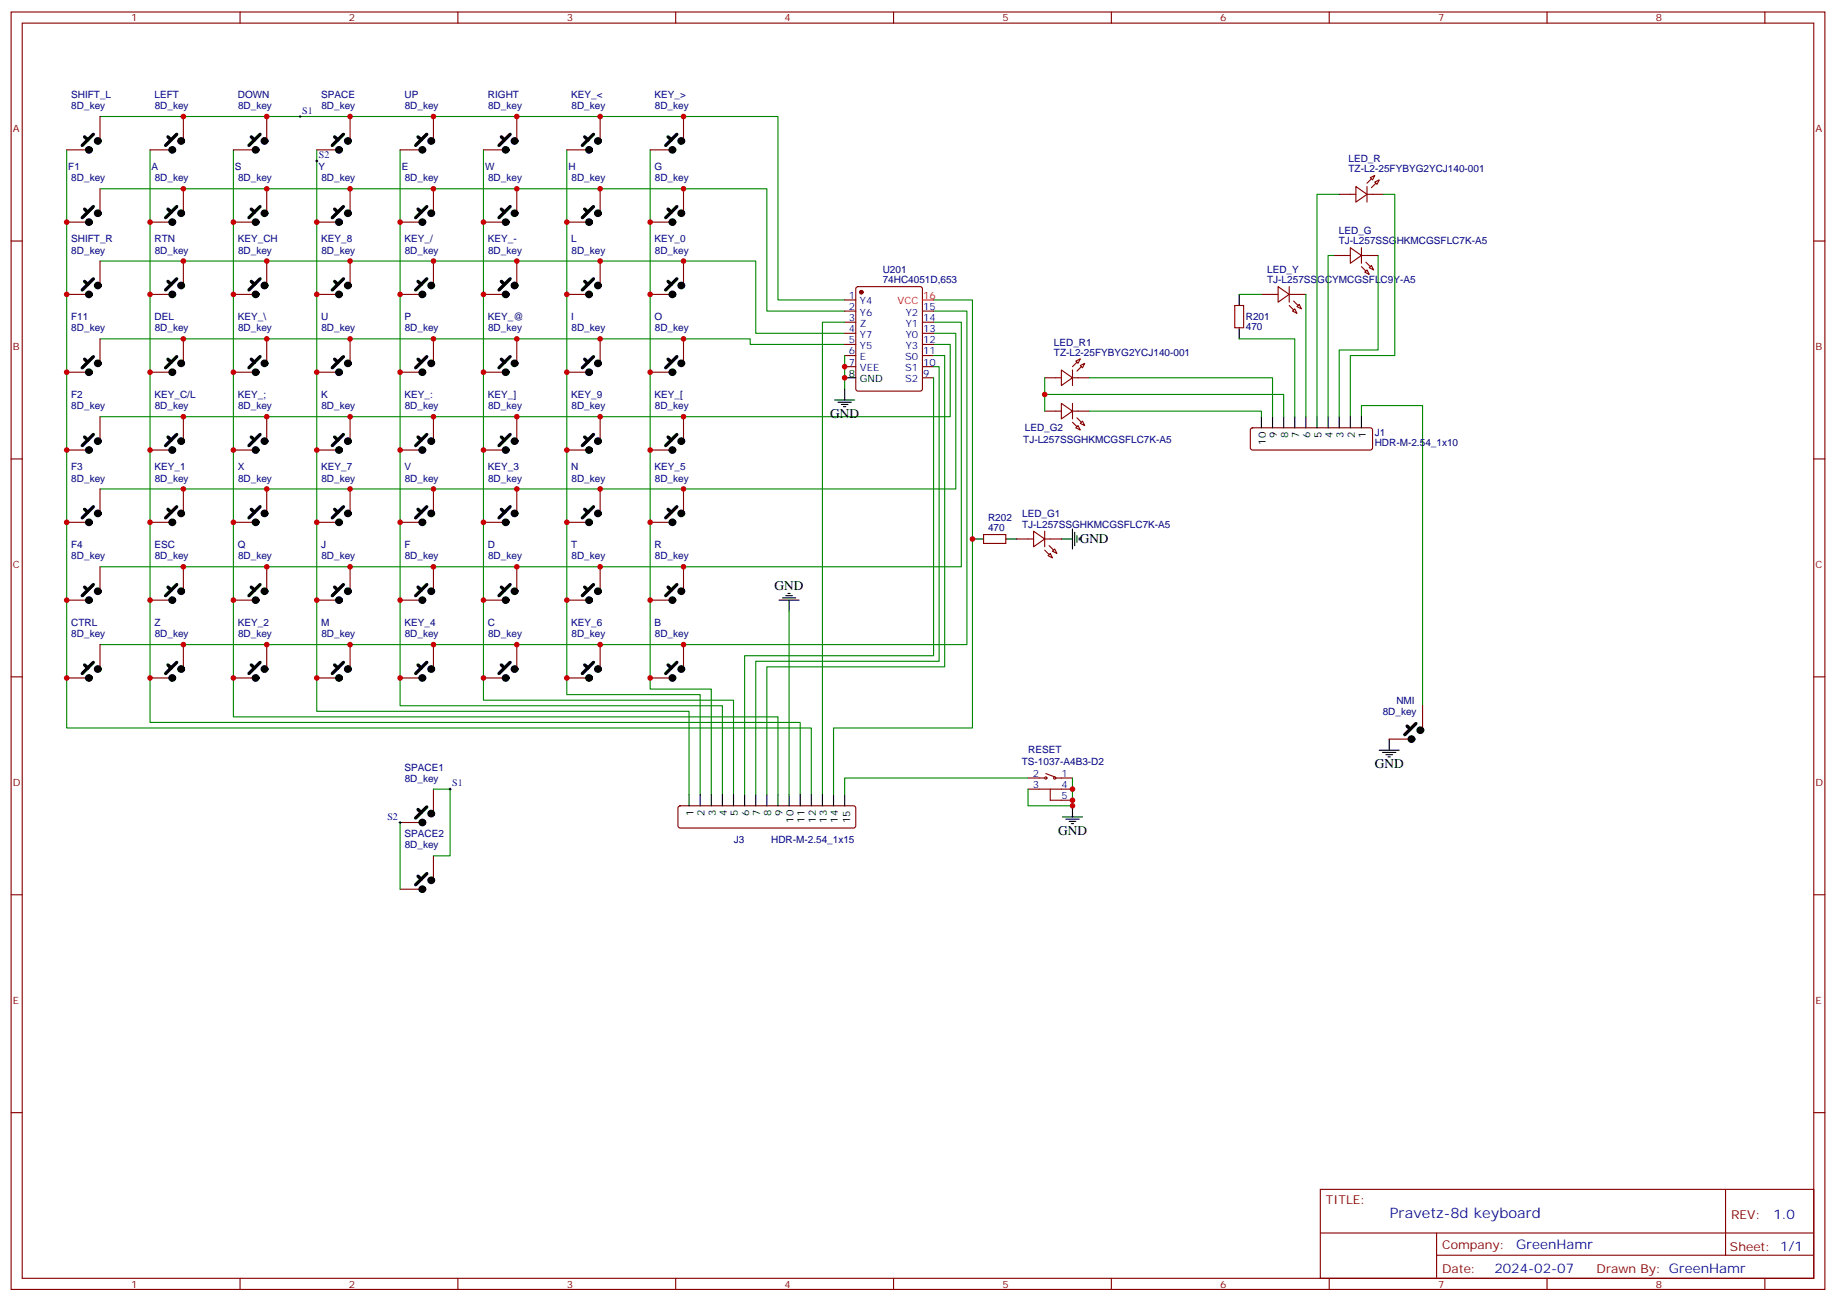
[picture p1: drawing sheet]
<svg xmlns="http://www.w3.org/2000/svg" width="583mm" height="413mm" viewBox="0 0 583 413" stroke-linecap="round" stroke-linejoin="round" font-family="sans-serif">
<g fill="none" stroke="#870000" stroke-width=".35">
<path d="M3.5 3.8h575.8v405.4h-575.8zM7.1 7.3h568.6v398.3h-568.6zM76.2 3.8v3.5M145.3 3.8v3.5M214.5 3.8v3.5M283.6 3.8v3.5M352.8 3.8v3.5M421.9 3.8v3.5M491.1 3.8v3.5M560.2 3.8v3.5M31.7 37v7M58.2 37v7"/>
<path d="M84.7 37v7M111.1 37v7M137.6 37v7M164 37v7M190.5 37v7M217 37v7M21.2 47.6h7M31.7 59.9v7.1M47.6 47.6h7.1M58.2 59.9v7.1M74.1 47.6h7M84.7 59.9v7.1"/>
<path d="M100.5 47.6h7.1M111.1 59.9v7.1M127 47.6h7.1M137.6 59.9v7.1M153.5 47.6h7M164 59.9v7.1M179.9 47.6h7.1M190.5 59.9v7.1M206.4 47.6h7M217 59.9v7.1M430.4 59.2l3.5 2.5-3.5 2.4zM433.9 59.2v4.9"/>
<path d="M435 56.4l1.4-.7-.7 1.4zM436.4 57.8l1.4-.7-.7 1.4zM3.5 76.5h3.6M21.2 70.5h7M47.6 70.5h7.1M74.1 70.5h7M100.5 70.5h7.1M127 70.5h7.1M153.5 70.5h7M179.9 70.5h7.1M206.4 70.5h7M425.1 61.7h5.3"/>
<path d="M428.6 78.6l3.6 2.5-3.6 2.4zM432.2 78.6v4.9M433.9 61.7h5.3M575.7 76.5h3.6M21.2 93.4h7M31.7 82.8v7.1M47.6 93.4h7.1M58.2 82.8v7.1M74.1 93.4h7M84.7 82.8v7.1M100.5 93.4h7.1M111.1 82.8v7.1"/>
<path d="M127 93.4h7.1M137.6 82.8v7.1M153.5 93.4h7M164 82.8v7.1M179.9 93.4h7.1M190.5 82.8v7.1M206.4 93.4h7M217 82.8v7.1M268.1 95.2h3.5M268.1 98.7h3.5M271.9 91.2l.4-.3h19.8l.7 .5v32l-.5 .7h-20l-.6-.5-.1-31.9zM292.8 98.7h3.5"/>
<path d="M391.9 96.9h2.9v7.1h-2.9zM400.4 93.4h5.3M405.7 90.9l3.5 2.5-3.5 2.5zM409.2 93.4h5.3M409.2 90.9v5M410.3 98.7l.7-.7 .7 1.4zM411.7 97.3l.7-.7 .7 1.4zM423.3 81.1h5.3M432.2 81.1h5.2M433.2 86.4l.7-.7 .7 1.4zM434.6 84.9l.7-.7 .7 1.5zM21.2 118.1h7"/>
<path d="M31.7 107.5v7.1M47.6 118.1h7.1M58.2 107.5v7.1M74.1 118.1h7M84.7 107.5v7.1M100.5 118.1h7.1M111.1 107.5v7.1M127 118.1h7.1M137.6 107.5v7.1M153.5 118.1h7M164 107.5v7.1M179.9 118.1h7.1"/>
<path d="M190.5 107.5v7.1M206.4 118.1h7M217 107.5v7.1M268.1 102.2h3.5M268.1 105.8h3.5M268.1 109.3h3.5M268.1 112.8h3.5M268.1 116.3h3.5M292.8 102.2h3.5M292.8 105.8h3.5M292.8 109.3h3.5M292.8 112.8h3.5"/>
<path d="M292.8 116.3h3.5M292.8 119.9h3.5M331.6 119.9h5.3M336.9 117.4l3.5 2.5-3.5 2.4zM340.4 119.9h5.3M340.4 117.4v4.9M341.5 114.6l1.4-.7-.7 1.4zM342.9 116l1.4-.7-.7 1.4zM31.7 132.2v7.1M58.2 132.2v7.1M84.7 132.2v7.1M111.1 132.2v7.1"/>
<path d="M137.6 132.2v7.1M164 132.2v7.1M190.5 132.2v7.1M217 132.2v7.1M331.6 130.5h5.3M336.9 128l3.5 2.5-3.5 2.4zM340.4 128v4.9M340.4 130.5h5.3M341.5 135.7l.7-.7 .7 1.5zM343.6 133.6l.7 1.4-1.4-.7zM397.1 136l.5-.3h37.4l.5 .3 .2 .5v5.6l-.3 .5-.4 .2h-37.4l-.5-.2-.2-.5v-5.6zM3.5 145.6h3.6"/>
<path d="M21.2 142.8h7M31.7 155.2v7M47.6 142.8h7.1M58.2 155.2v7M74.1 142.8h7M84.7 155.2v7M100.5 142.8h7.1M111.1 155.2v7M127 142.8h7.1M137.6 155.2v7M153.5 142.8h7M164 155.2v7"/>
<path d="M179.9 142.8h7.1M190.5 155.2v7M206.4 142.8h7M217 155.2v7M575.7 145.6h3.6M21.2 165.7h7M31.7 179.8v7.1M47.6 165.7h7.1M58.2 179.8v7.1M74.1 165.7h7M84.7 179.8v7.1M100.5 165.7h7.1"/>
<path d="M111.1 179.8v7.1M127 165.7h7.1M137.6 179.8v7.1M153.5 165.7h7M164 179.8v7.1M179.9 165.7h7.1M190.5 179.8v7.1M206.4 165.7h7M217 179.8v7.1M312.2 169.6h7.1v2.8h-7.1zM322.8 171h5.3M328.1 168.6l3.5 2.4-3.5 2.5z"/>
<path d="M331.6 171h5.3M331.6 168.6v4.9M333.4 175.6l.7 1.4-1.4-.7zM334.1 174.9l.7-.7 .7 1.4zM21.2 190.4h7M47.6 190.4h7.1M74.1 190.4h7M100.5 190.4h7.1M127 190.4h7.1M153.5 190.4h7M179.9 190.4h7.1M206.4 190.4h7"/>
<path d="M3.5 214.8h3.6M21.2 215.1h7M31.7 204.5v7.1M47.6 215.1h7.1M58.2 204.5v7.1M74.1 215.1h7M84.7 204.5v7.1M100.5 215.1h7.1M111.1 204.5v7.1M127 215.1h7.1M137.6 204.5v7.1M153.5 215.1h7"/>
<path d="M164 204.5v7.1M179.9 215.1h7.1M190.5 204.5v7.1M206.4 215.1h7M217 204.5v7.1M575.7 214.8h3.6M441 234.5h7M451.6 223.9v7.1M137.6 250.4v7.1M215.4 255.9l.5-.2h55l.5 .2 .2 .5v5.6l-.2 .5-.5 .2h-55l-.5-.2-.2-.5v-5.6zM326.3 250.4h14.1M326.3 246.9h5.3"/>
<path d="M332 245.5l2.8 1M333.4 250.4v3.5h7M335.1 246.9h5.3M127 261h7.1M137.6 271.6v7M3.5 283.9h3.6M127 282.2h7.1M575.7 283.9h3.6M3.5 353.1h3.6M575.7 353.1h3.6M419.1 377.4h156.6v28.2h-156.6zM547.7 377.4v20.9"/>
<path d="M419.1 391.2h156.5M456 398.3h119.6M456 391.2v14.2M76.2 405.6v3.6M145.3 405.6v3.6M214.5 405.6v3.6M283.6 405.6v3.6M352.8 405.6v3.6M421.9 405.6v3.6M491.1 405.6v3.6M560.2 405.6v3.6"/>
<circle cx="332" cy="246.9" r=".35"/>
<circle cx="334.8" cy="246.9" r=".35"/>
</g>
<g fill="none" stroke="#008700" stroke-width=".35">
<path d="M31.7 37h215.2v58.2h21.2M21.2 47.6v183.4h236.3v21.2M31.7 59.9h211.7v38.8h24.7M47.6 47.6v181.6h206.4v23M74.1 47.6v179.9h172.8v24.7M100.5 47.6v178.1h118.2v26.5M127 47.6v176.3h102.3v28.3M153.5 47.6v174.6h79.3v30M179.9 47.6v172.8h42.3v31.8M206.4 47.6v171.1h19.4v33.5M425.1 61.7h-7.1v70.5M439.2 61.7h3.5v51.1h-14.1v19.4"/>
<path d="M31.7 82.8h208.2v23h28.2M296.3 98.7h10.6v105.8h-275.2M296.3 95.2h12.4v135.8h-44.1v21.2M393.3 93.4h7.1M414.5 93.4v38.8M423.3 81.1h-1.7v51.1M437.4 81.1v30h-12.3v21.1M31.7 107.5h206.4v1.8h30M268.1 102.2h-7v150M268.1 112.8v10.6M296.3 109.3h5.3v22.9h-269.9M296.3 105.8h7.1v49.4h-271.7"/>
<path d="M296.3 102.2h8.9v77.6h-273.5M296.3 119.9v88.2h-59.9v44.1M296.3 116.3h1.8v93.5h-58.2v42.4M296.3 112.8h3.6v98.8h-56.5v40.6M331.6 119.9v10.6M345.7 119.9h58.2v12.3M393.3 107.5h17.7v24.7M331.6 125.2h75.9v7M345.7 130.5h54.7v1.7M432.2 132.2v-3.5h19.4v95.2M250.5 194v58.2M137.6 250.4h5.3v21.2h-5.3"/>
<path d="M326.3 246.9h-58.2v5.3M340.4 246.9v8.8h-14.1v-5.3M127 261v21.2"/>
</g>
<g fill="#870000" stroke="#870000" stroke-width=".35">
<path d="M435.3 59.5l1.4-1.4z"/>
<path d="M433.9 58.1l1.4-1.4z"/>
<path d="M433.6 83.2l1.4 1.4z"/>
<path d="M432.2 84.6l1.4 1.4z"/>
<path d="M410.6 95.5l1.4 1.4z"/>
<path d="M409.2 96.9l1.4 1.5z"/>
<path d="M333 173.1l1.4 1.5z"/>
<path d="M331.6 174.6l1.4 1.4z"/>
<path d="M341.8 117.8l1.5-1.5z"/>
<path d="M340.4 116.3l1.4-1.4z"/>
<path d="M341.8 132.6l1.5 1.4z"/>
<path d="M340.4 134l1.4 1.4z"/>
<circle cx="273.4" cy="92.7" r=".53"/>
</g>
<g fill="none" stroke="#000" stroke-width=".35">
<path d="M393.3 93.4v3.5M268.1 119.9h3.5M393.3 104v3.5M264.9 126.9h6.4M266 127.6h4.2M267.1 128.3h2.1M267.8 129h.7M268.1 123.4v3.5M400.4 132.2v3.5M403.9 132.2v3.5M407.5 132.2v3.5M411 132.2v3.5"/>
<path d="M414.5 132.2v3.5M418 132.2v3.5M421.6 132.2v3.5M425.1 132.2v3.5M428.6 132.2v3.5M432.2 132.2v3.5M308.7 171h3.5M319.3 171h3.5M336.9 171h3.5M340.4 167.9v6.3M341.1 168.9v4.2M341.8 170v2.1"/>
<path d="M342.5 170.7v.7M247.3 190.4h6.3M248.4 189.7h4.2M249.4 189h2.1M250.1 188.3h.7M250.5 190.4v3.6M437.8 238.1h6.3M438.9 238.8h4.2M439.9 239.5h2.1M441 234.5v3.6M218.7 252.2v3.5M222.2 252.2v3.5"/>
<path d="M225.8 252.2v3.5M229.3 252.2v3.5M232.8 252.2v3.5M236.4 252.2v3.5M239.9 252.2v3.5M243.4 252.2v3.5M246.9 252.2v3.5M250.5 252.2v3.5M254 252.2v3.5M257.5 252.2v3.5M261.1 252.2v3.5M264.6 252.2v3.5"/>
<path d="M268.1 252.2v3.5M337.3 259.2h6.3M338.3 259.9h4.2M340.4 255.7v3.5M440.6 240.2h.7M339.4 260.6h2.1M340.1 261.3h.7"/>
</g>
<path d="M292.8 95.2h3.5" fill="none" stroke="#f00" stroke-width=".35"/>
<g fill="none" stroke="#000" stroke-width="1.4">
<circle cx="28.2" cy="47.6" r=".54"/>
<circle cx="31.1" cy="44.7" r=".54"/>
<circle cx="54.7" cy="47.6" r=".54"/>
<circle cx="57.5" cy="44.7" r=".54"/>
<circle cx="81.2" cy="47.6" r=".54"/>
<circle cx="84" cy="44.7" r=".54"/>
<circle cx="107.6" cy="47.6" r=".54"/>
<circle cx="110.4" cy="44.7" r=".54"/>
<circle cx="134.1" cy="47.6" r=".54"/>
<circle cx="136.9" cy="44.7" r=".54"/>
<circle cx="160.5" cy="47.6" r=".54"/>
<circle cx="163.4" cy="44.7" r=".54"/>
<circle cx="187" cy="47.6" r=".54"/>
<circle cx="189.8" cy="44.7" r=".54"/>
<circle cx="213.4" cy="47.6" r=".54"/>
<circle cx="216.3" cy="44.7" r=".54"/>
<circle cx="28.2" cy="70.5" r=".54"/>
<circle cx="31.1" cy="67.7" r=".54"/>
<circle cx="54.7" cy="70.5" r=".54"/>
<circle cx="57.5" cy="67.7" r=".54"/>
<circle cx="81.2" cy="70.5" r=".54"/>
<circle cx="84" cy="67.7" r=".54"/>
<circle cx="107.6" cy="70.5" r=".54"/>
<circle cx="110.4" cy="67.7" r=".54"/>
<circle cx="134.1" cy="70.5" r=".54"/>
<circle cx="136.9" cy="67.7" r=".54"/>
<circle cx="160.5" cy="70.5" r=".54"/>
<circle cx="163.4" cy="67.7" r=".54"/>
<circle cx="187" cy="70.5" r=".54"/>
<circle cx="189.8" cy="67.7" r=".54"/>
<circle cx="213.4" cy="70.5" r=".54"/>
<circle cx="216.3" cy="67.7" r=".54"/>
<circle cx="28.2" cy="93.4" r=".54"/>
<circle cx="31.1" cy="90.6" r=".54"/>
<circle cx="54.7" cy="93.4" r=".54"/>
<circle cx="57.5" cy="90.6" r=".54"/>
<circle cx="81.2" cy="93.4" r=".54"/>
<circle cx="84" cy="90.6" r=".54"/>
<circle cx="107.6" cy="93.4" r=".54"/>
<circle cx="110.4" cy="90.6" r=".54"/>
<circle cx="134.1" cy="93.4" r=".54"/>
<circle cx="136.9" cy="90.6" r=".54"/>
<circle cx="160.5" cy="93.4" r=".54"/>
<circle cx="163.4" cy="90.6" r=".54"/>
<circle cx="187" cy="93.4" r=".54"/>
<circle cx="189.8" cy="90.6" r=".54"/>
<circle cx="213.4" cy="93.4" r=".54"/>
<circle cx="216.3" cy="90.6" r=".54"/>
<circle cx="28.2" cy="118.1" r=".54"/>
<circle cx="31.1" cy="115.3" r=".54"/>
<circle cx="54.7" cy="118.1" r=".54"/>
<circle cx="57.5" cy="115.3" r=".54"/>
<circle cx="81.2" cy="118.1" r=".54"/>
<circle cx="84" cy="115.3" r=".54"/>
<circle cx="107.6" cy="118.1" r=".54"/>
<circle cx="110.4" cy="115.3" r=".54"/>
<circle cx="134.1" cy="118.1" r=".54"/>
<circle cx="136.9" cy="115.3" r=".54"/>
<circle cx="160.5" cy="118.1" r=".54"/>
<circle cx="163.4" cy="115.3" r=".54"/>
<circle cx="187" cy="118.1" r=".54"/>
<circle cx="189.8" cy="115.3" r=".54"/>
<circle cx="213.4" cy="118.1" r=".54"/>
<circle cx="216.3" cy="115.3" r=".54"/>
<circle cx="31.1" cy="140" r=".54"/>
<circle cx="57.5" cy="140" r=".54"/>
<circle cx="84" cy="140" r=".54"/>
<circle cx="110.4" cy="140" r=".54"/>
<circle cx="136.9" cy="140" r=".54"/>
<circle cx="163.4" cy="140" r=".54"/>
<circle cx="189.8" cy="140" r=".54"/>
<circle cx="216.3" cy="140" r=".54"/>
<circle cx="28.2" cy="142.8" r=".54"/>
<circle cx="54.7" cy="142.8" r=".54"/>
<circle cx="81.2" cy="142.8" r=".54"/>
<circle cx="107.6" cy="142.8" r=".54"/>
<circle cx="134.1" cy="142.8" r=".54"/>
<circle cx="160.5" cy="142.8" r=".54"/>
<circle cx="187" cy="142.8" r=".54"/>
<circle cx="213.4" cy="142.8" r=".54"/>
<circle cx="28.2" cy="165.7" r=".54"/>
<circle cx="31.1" cy="162.9" r=".54"/>
<circle cx="54.7" cy="165.7" r=".54"/>
<circle cx="57.5" cy="162.9" r=".54"/>
<circle cx="81.2" cy="165.7" r=".54"/>
<circle cx="84" cy="162.9" r=".54"/>
<circle cx="107.6" cy="165.7" r=".54"/>
<circle cx="110.4" cy="162.9" r=".54"/>
<circle cx="134.1" cy="165.7" r=".54"/>
<circle cx="136.9" cy="162.9" r=".54"/>
<circle cx="160.5" cy="165.7" r=".54"/>
<circle cx="163.4" cy="162.9" r=".54"/>
<circle cx="187" cy="165.7" r=".54"/>
<circle cx="189.8" cy="162.9" r=".54"/>
<circle cx="213.4" cy="165.7" r=".54"/>
<circle cx="216.3" cy="162.9" r=".54"/>
<circle cx="28.2" cy="190.4" r=".54"/>
<circle cx="31.1" cy="187.6" r=".54"/>
<circle cx="54.7" cy="190.4" r=".54"/>
<circle cx="57.5" cy="187.6" r=".54"/>
<circle cx="81.2" cy="190.4" r=".54"/>
<circle cx="84" cy="187.6" r=".54"/>
<circle cx="107.6" cy="190.4" r=".54"/>
<circle cx="110.4" cy="187.6" r=".54"/>
<circle cx="134.1" cy="190.4" r=".54"/>
<circle cx="136.9" cy="187.6" r=".54"/>
<circle cx="160.5" cy="190.4" r=".54"/>
<circle cx="163.4" cy="187.6" r=".54"/>
<circle cx="187" cy="190.4" r=".54"/>
<circle cx="189.8" cy="187.6" r=".54"/>
<circle cx="213.4" cy="190.4" r=".54"/>
<circle cx="216.3" cy="187.6" r=".54"/>
<circle cx="28.2" cy="215.1" r=".54"/>
<circle cx="31.1" cy="212.3" r=".54"/>
<circle cx="54.7" cy="215.1" r=".54"/>
<circle cx="57.5" cy="212.3" r=".54"/>
<circle cx="81.2" cy="215.1" r=".54"/>
<circle cx="84" cy="212.3" r=".54"/>
<circle cx="107.6" cy="215.1" r=".54"/>
<circle cx="110.4" cy="212.3" r=".54"/>
<circle cx="134.1" cy="215.1" r=".54"/>
<circle cx="136.9" cy="212.3" r=".54"/>
<circle cx="160.5" cy="215.1" r=".54"/>
<circle cx="163.4" cy="212.3" r=".54"/>
<circle cx="187" cy="215.1" r=".54"/>
<circle cx="189.8" cy="212.3" r=".54"/>
<circle cx="213.4" cy="215.1" r=".54"/>
<circle cx="216.3" cy="212.3" r=".54"/>
<circle cx="448" cy="234.5" r=".54"/>
<circle cx="450.9" cy="231.7" r=".54"/>
<circle cx="136.9" cy="258.2" r=".54"/>
<circle cx="134.1" cy="261" r=".54"/>
<circle cx="136.9" cy="279.3" r=".54"/>
<circle cx="134.1" cy="282.2" r=".54"/>
</g>
<g fill="none" stroke="#000" stroke-width="1.1">
<path d="M26.8 43.4l1.1 1M29.6 42.6l-3.5 3.5M53.3 43.4l1 1M56.1 42.6l-3.5 3.5M79.8 43.4l1 1M82.5 42.6l-3.5 3.5M106.2 43.4l1 1M109 42.6l-3.5 3.5M132.7 43.4l1 1M135.5 42.6l-3.6 3.5M159.1 43.4l1.1 1M161.9 42.6l-3.5 3.5"/>
<path d="M185.6 43.4l1 1M188.4 42.6l-3.5 3.5M212.1 43.4l1 1M214.8 42.6l-3.5 3.5M26.8 66.4l1.1 .9M29.6 65.5l-3.5 3.6M53.3 66.4l1 .9M56.1 65.5l-3.5 3.6M79.8 66.4l1 .9M82.5 65.5l-3.5 3.6M106.2 66.4l1 .9M109 65.5l-3.5 3.6"/>
<path d="M132.7 66.4l1 .9M135.5 65.5l-3.6 3.6M159.1 66.4l1.1 .9M161.9 65.5l-3.5 3.6M185.6 66.4l1 .9M188.4 65.5l-3.5 3.6M212.1 66.4l1 .9M214.8 65.5l-3.5 3.6M26.8 89.3l1.1 .9M29.6 88.5l-3.5 3.5M53.3 89.3l1 .9M56.1 88.5l-3.5 3.5"/>
<path d="M79.8 89.3l1 .9M82.5 88.5l-3.5 3.5M106.2 89.3l1 .9M109 88.5l-3.5 3.5M132.7 89.3l1 .9M135.5 88.5l-3.6 3.5M159.1 89.3l1.1 .9M161.9 88.5l-3.5 3.5M185.6 89.3l1 .9M188.4 88.5l-3.5 3.5M212.1 89.3l1 .9M214.8 88.5l-3.5 3.5"/>
<path d="M26.8 114l1.1 .9M29.6 113.2l-3.5 3.5M53.3 114l1 .9M56.1 113.2l-3.5 3.5M79.8 114l1 .9M82.5 113.2l-3.5 3.5M106.2 114l1 .9M109 113.2l-3.5 3.5M132.7 114l1 .9M135.5 113.2l-3.6 3.5M159.1 114l1.1 .9M161.9 113.2l-3.5 3.5"/>
<path d="M185.6 114l1 .9M188.4 113.2l-3.5 3.5M212.1 114l1 .9M214.8 113.2l-3.5 3.5M26.8 138.7l1.1 .9M29.6 137.9l-3.5 3.5M53.3 138.7l1 .9M56.1 137.9l-3.5 3.5M79.8 138.7l1 .9M82.5 137.9l-3.5 3.5M106.2 138.7l1 .9M109 137.9l-3.5 3.5"/>
<path d="M132.7 138.7l1 .9M135.5 137.9l-3.6 3.5M159.1 138.7l1.1 .9M161.9 137.9l-3.5 3.5M185.6 138.7l1 .9M188.4 137.9l-3.5 3.5M212.1 138.7l1 .9M214.8 137.9l-3.5 3.5M26.8 161.6l1.1 1M29.6 160.8l-3.5 3.5M53.3 161.6l1 1M56.1 160.8l-3.5 3.5"/>
<path d="M79.8 161.6l1 1M82.5 160.8l-3.5 3.5M106.2 161.6l1 1M109 160.8l-3.5 3.5M132.7 161.6l1 1M135.5 160.8l-3.6 3.5M159.1 161.6l1.1 1M161.9 160.8l-3.5 3.5M185.6 161.6l1 1M188.4 160.8l-3.5 3.5M212.1 161.6l1 1M214.8 160.8l-3.5 3.5"/>
<path d="M26.8 186.3l1.1 1M29.6 185.5l-3.5 3.5M53.3 186.3l1 1M56.1 185.5l-3.5 3.5M79.8 186.3l1 1M82.5 185.5l-3.5 3.5M106.2 186.3l1 1M109 185.5l-3.5 3.5M132.7 186.3l1 1M135.5 185.5l-3.6 3.5M159.1 186.3l1.1 1M161.9 185.5l-3.5 3.5"/>
<path d="M185.6 186.3l1 1M188.4 185.5l-3.5 3.5M212.1 186.3l1 1M214.8 185.5l-3.5 3.5M26.8 211l1.1 .9M29.6 210.2l-3.5 3.5M53.3 211l1 .9M56.1 210.2l-3.5 3.5M79.8 211l1 .9M82.5 210.2l-3.5 3.5M106.2 211l1 .9M109 210.2l-3.5 3.5"/>
<path d="M132.7 211l1 .9M135.5 210.2l-3.6 3.5M159.1 211l1.1 .9M161.9 210.2l-3.5 3.5M185.6 211l1 .9M188.4 210.2l-3.5 3.5M212.1 211l1 .9M214.8 210.2l-3.5 3.5M446.7 230.4l1 1M449.4 229.6l-3.5 3.5M132.7 256.9l1 .9M135.5 256l-3.6 3.6"/>
<path d="M132.7 278l1 1M135.5 277.2l-3.6 3.5"/>
</g>
<path d="M94.9 37h.7M95.2 36.6v.7M100.2 51.1h.7M100.5 50.7v.7M142.5 250.4h.7M142.9 250v.8M126.6 261h.8M127 260.6v.7" fill="none" stroke="#000" stroke-width=".32"/>
<g fill="#c00">
<circle cx="268.1" cy="116.3" r=".88"/>
<circle cx="268.1" cy="119.9" r=".88"/>
<circle cx="308.7" cy="171" r=".88"/>
<circle cx="340.4" cy="253.9" r=".88"/>
<circle cx="340.4" cy="250.4" r=".88"/>
<circle cx="340.4" cy="255.7" r=".88"/>
<circle cx="58.2" cy="37" r=".88"/>
<circle cx="84.7" cy="37" r=".88"/>
<circle cx="111.1" cy="37" r=".88"/>
<circle cx="137.6" cy="37" r=".88"/>
<circle cx="164" cy="37" r=".88"/>
<circle cx="190.5" cy="37" r=".88"/>
<circle cx="217" cy="37" r=".88"/>
<circle cx="217" cy="59.9" r=".88"/>
<circle cx="206.4" cy="70.5" r=".88"/>
<circle cx="190.5" cy="59.9" r=".88"/>
<circle cx="179.9" cy="70.5" r=".88"/>
<circle cx="164" cy="59.9" r=".88"/>
<circle cx="153.5" cy="70.5" r=".88"/>
<circle cx="137.6" cy="59.9" r=".88"/>
<circle cx="127" cy="70.5" r=".88"/>
<circle cx="111.1" cy="59.9" r=".88"/>
<circle cx="100.5" cy="70.5" r=".88"/>
<circle cx="84.7" cy="59.9" r=".88"/>
<circle cx="74.1" cy="70.5" r=".88"/>
<circle cx="58.2" cy="59.9" r=".88"/>
<circle cx="47.6" cy="70.5" r=".88"/>
<circle cx="21.2" cy="70.5" r=".88"/>
<circle cx="217" cy="82.8" r=".88"/>
<circle cx="206.4" cy="93.4" r=".88"/>
<circle cx="190.5" cy="82.8" r=".88"/>
<circle cx="179.9" cy="93.4" r=".88"/>
<circle cx="164" cy="82.8" r=".88"/>
<circle cx="153.5" cy="93.4" r=".88"/>
<circle cx="137.6" cy="82.8" r=".88"/>
<circle cx="127" cy="93.4" r=".88"/>
<circle cx="111.1" cy="82.8" r=".88"/>
<circle cx="100.5" cy="93.4" r=".88"/>
<circle cx="84.7" cy="82.8" r=".88"/>
<circle cx="74.1" cy="93.4" r=".88"/>
<circle cx="58.2" cy="82.8" r=".88"/>
<circle cx="47.6" cy="93.4" r=".88"/>
<circle cx="21.2" cy="93.4" r=".88"/>
<circle cx="217" cy="107.5" r=".88"/>
<circle cx="206.4" cy="118.1" r=".88"/>
<circle cx="190.5" cy="107.5" r=".88"/>
<circle cx="179.9" cy="118.1" r=".88"/>
<circle cx="164" cy="107.5" r=".88"/>
<circle cx="153.5" cy="118.1" r=".88"/>
<circle cx="137.6" cy="107.5" r=".88"/>
<circle cx="127" cy="118.1" r=".88"/>
<circle cx="111.1" cy="107.5" r=".88"/>
<circle cx="100.5" cy="118.1" r=".88"/>
<circle cx="84.7" cy="107.5" r=".88"/>
<circle cx="74.1" cy="118.1" r=".88"/>
<circle cx="58.2" cy="107.5" r=".88"/>
<circle cx="47.6" cy="118.1" r=".88"/>
<circle cx="21.2" cy="118.1" r=".88"/>
<circle cx="217" cy="132.2" r=".88"/>
<circle cx="206.4" cy="142.8" r=".88"/>
<circle cx="190.5" cy="132.2" r=".88"/>
<circle cx="179.9" cy="142.8" r=".88"/>
<circle cx="164" cy="132.2" r=".88"/>
<circle cx="153.5" cy="142.8" r=".88"/>
<circle cx="137.6" cy="132.2" r=".88"/>
<circle cx="127" cy="142.8" r=".88"/>
<circle cx="111.1" cy="132.2" r=".88"/>
<circle cx="100.5" cy="142.8" r=".88"/>
<circle cx="84.7" cy="132.2" r=".88"/>
<circle cx="74.1" cy="142.8" r=".88"/>
<circle cx="58.2" cy="132.2" r=".88"/>
<circle cx="47.6" cy="142.8" r=".88"/>
<circle cx="21.2" cy="142.8" r=".88"/>
<circle cx="217" cy="155.2" r=".88"/>
<circle cx="206.4" cy="165.7" r=".88"/>
<circle cx="190.5" cy="155.2" r=".88"/>
<circle cx="179.9" cy="165.7" r=".88"/>
<circle cx="164" cy="155.2" r=".88"/>
<circle cx="153.5" cy="165.7" r=".88"/>
<circle cx="137.6" cy="155.2" r=".88"/>
<circle cx="127" cy="165.7" r=".88"/>
<circle cx="111.1" cy="155.2" r=".88"/>
<circle cx="100.5" cy="165.7" r=".88"/>
<circle cx="84.7" cy="155.2" r=".88"/>
<circle cx="74.1" cy="165.7" r=".88"/>
<circle cx="58.2" cy="155.2" r=".88"/>
<circle cx="47.6" cy="165.7" r=".88"/>
<circle cx="21.2" cy="165.7" r=".88"/>
<circle cx="217" cy="179.8" r=".88"/>
<circle cx="206.4" cy="190.4" r=".88"/>
<circle cx="190.5" cy="179.8" r=".88"/>
<circle cx="179.9" cy="190.4" r=".88"/>
<circle cx="164" cy="179.8" r=".88"/>
<circle cx="153.5" cy="190.4" r=".88"/>
<circle cx="137.6" cy="179.8" r=".88"/>
<circle cx="127" cy="190.4" r=".88"/>
<circle cx="111.1" cy="179.8" r=".88"/>
<circle cx="100.5" cy="190.4" r=".88"/>
<circle cx="84.7" cy="179.8" r=".88"/>
<circle cx="74.1" cy="190.4" r=".88"/>
<circle cx="58.2" cy="179.8" r=".88"/>
<circle cx="47.6" cy="190.4" r=".88"/>
<circle cx="21.2" cy="190.4" r=".88"/>
<circle cx="217" cy="204.5" r=".88"/>
<circle cx="206.4" cy="215.1" r=".88"/>
<circle cx="190.5" cy="204.5" r=".88"/>
<circle cx="179.9" cy="215.1" r=".88"/>
<circle cx="164" cy="204.5" r=".88"/>
<circle cx="153.5" cy="215.1" r=".88"/>
<circle cx="137.6" cy="204.5" r=".88"/>
<circle cx="127" cy="215.1" r=".88"/>
<circle cx="111.1" cy="204.5" r=".88"/>
<circle cx="100.5" cy="215.1" r=".88"/>
<circle cx="84.7" cy="204.5" r=".88"/>
<circle cx="74.1" cy="215.1" r=".88"/>
<circle cx="58.2" cy="204.5" r=".88"/>
<circle cx="47.6" cy="215.1" r=".88"/>
<circle cx="21.2" cy="215.1" r=".88"/>
<circle cx="331.6" cy="125.2" r=".88"/>
</g>
<text font-size="4.6" fill="#00f" x="441.2" y="386.4">Pravetz-8d keyboard</text>
<g font-size="4.2">
<text x="263.5" y="132.6">GND</text>
<text x="342.7" y="172.4">GND</text>
<text x="245.9" y="187.1">GND</text>
<text x="436.4" y="243.7">GND</text>
<text x="335.9" y="264.9">GND</text>
</g>
<g font-size="4.2" fill="#00f">
<text x="562.9" y="386.7">1.0</text>
<text x="481.3" y="396.2">GreenHamr</text>
<text x="474.4" y="404">2024-02-07</text>
</g>
<g font-size="3.9" fill="#800">
<text x="420.9" y="382">TITLE:</text>
<text x="549.5" y="386.7">REV:</text>
<text x="457.8" y="396.2">Company:</text>
<text x="549.1" y="396.8">Sheet: 1/1</text>
<text x="457.8" y="403.9">Date:</text>
<text x="506.8" y="403.9">Drawn By: GreenHamr</text>
</g>
<g font-size="3.2" fill="#800">
<text x="41.6" y="6.8">1</text>
<text x="110.8" y="6.8">2</text>
<text x="179.9" y="6.8">3</text>
<text x="249.1" y="6.8">4</text>
<text x="318.2" y="6.8">5</text>
<text x="387.3" y="6.8">6</text>
<text x="456.5" y="6.8">7</text>
<text x="525.6" y="6.8">8</text>
<text x="4.1" y="41.9">A</text>
<text x="576.3" y="41.9">A</text>
<text x="4.1" y="111.1">B</text>
<text x="576.3" y="111.1">B</text>
<text x="4.1" y="180.2">C</text>
<text x="576.3" y="180.2">C</text>
<text x="4.1" y="249.3">D</text>
<text x="576.3" y="249.3">D</text>
<text x="4.1" y="318.5">E</text>
<text x="576.3" y="318.5">E</text>
<text x="41.6" y="408.6">1</text>
<text x="110.8" y="408.6">2</text>
<text x="179.9" y="408.6">3</text>
<text x="249.1" y="408.6">4</text>
<text x="318.2" y="408.6">5</text>
<text x="387.3" y="408.6">6</text>
<text x="456.5" y="408.6">7</text>
<text x="525.6" y="408.6">8</text>
</g>
<g font-size="3.2" fill="#000080">
<text x="22.6" y="31.1">SHIFT_L</text>
<text x="22.6" y="34.6">8D_key</text>
<text x="49" y="31.1">LEFT</text>
<text x="49.1" y="34.6">8D_key</text>
<text x="75.5" y="31.1">DOWN</text>
<text x="75.6" y="34.6">8D_key</text>
<text x="102" y="31.1">SPACE</text>
<text x="102" y="34.6">8D_key</text>
<text x="128.4" y="31.1">UP</text>
<text x="128.5" y="34.6">8D_key</text>
<text x="154.9" y="31.1">RIGHT</text>
<text x="154.9" y="34.6">8D_key</text>
<text x="181.3" y="31.1">KEY_&lt;</text>
<text x="181.4" y="34.6">8D_key</text>
<text x="207.8" y="31.1">KEY_&gt;</text>
<text x="207.8" y="34.6">8D_key</text>
<text x="428" y="51.4">LED_R</text>
<text x="21.7" y="54">F1</text>
<text x="22.6" y="57.5">8D_key</text>
<text x="48.1" y="54">A</text>
<text x="49.1" y="57.5">8D_key</text>
<text x="74.6" y="54">S</text>
<text x="75.6" y="57.5">8D_key</text>
<text x="101" y="54">Y</text>
<text x="102" y="57.5">8D_key</text>
<text x="127.5" y="54">E</text>
<text x="128.5" y="57.5">8D_key</text>
<text x="154" y="54">W</text>
<text x="154.9" y="57.5">8D_key</text>
<text x="180.4" y="54">H</text>
<text x="181.4" y="57.5">8D_key</text>
<text x="207.8" y="54">G</text>
<text x="207.8" y="57.5">8D_key</text>
<text x="428" y="54.6">TZ-L2-25FYBYG2YCJ140-001</text>
<text x="22.6" y="76.9">SHIFT_R</text>
<text x="49" y="76.9">RTN</text>
<text x="75.5" y="76.9">KEY_CH</text>
<text x="102" y="76.9">KEY_8</text>
<text x="128.4" y="76.9">KEY_/</text>
<text x="154.9" y="76.9">KEY_-</text>
<text x="181.3" y="76.9">L</text>
<text x="207.8" y="76.9">KEY_0</text>
<text x="425" y="77.5">TJ-L257SSGHKMCGSFLC7K-A5</text>
<text x="425" y="74.2">LED_G</text>
<text x="22.6" y="80.5">8D_key</text>
<text x="49.1" y="80.5">8D_key</text>
<text x="75.6" y="80.5">8D_key</text>
<text x="102" y="80.5">8D_key</text>
<text x="128.5" y="80.5">8D_key</text>
<text x="154.9" y="80.5">8D_key</text>
<text x="181.4" y="80.5">8D_key</text>
<text x="207.8" y="80.5">8D_key</text>
<text x="280.2" y="89.9">74HC4051D,653</text>
<text x="280.2" y="86.7">U201</text>
<text x="402.2" y="89.9">TJ-L257SSGCYMCGSFLC9Y-A5</text>
<text x="402.2" y="86.7">LED_Y</text>
<text x="22.6" y="101.6">F11</text>
<text x="49" y="101.6">DEL</text>
<text x="75.5" y="101.6">KEY_\</text>
<text x="102" y="101.6">U</text>
<text x="128.4" y="101.6">P</text>
<text x="154.9" y="101.6">KEY_@</text>
<text x="181.3" y="101.6">I</text>
<text x="207.8" y="101.6">O</text>
<text x="395.5" y="101.6">R201</text>
<text x="22.6" y="105.2">8D_key</text>
<text x="49.1" y="105.2">8D_key</text>
<text x="75.6" y="105.2">8D_key</text>
<text x="102" y="105.2">8D_key</text>
<text x="128.5" y="105.2">8D_key</text>
<text x="154.9" y="105.2">8D_key</text>
<text x="181.4" y="105.2">8D_key</text>
<text x="207.8" y="105.2">8D_key</text>
<text x="395.5" y="104.8">470</text>
<text x="334.6" y="112.8">TZ-L2-25FYBYG2YCJ140-001</text>
<text x="334.6" y="109.6">LED_R1</text>
<text x="22.6" y="126.3">F2</text>
<text x="22.6" y="129.9">8D_key</text>
<text x="49" y="126.3">KEY_C/L</text>
<text x="49.1" y="129.9">8D_key</text>
<text x="75.5" y="126.3">KEY_;</text>
<text x="75.6" y="129.9">8D_key</text>
<text x="102" y="126.3">K</text>
<text x="102" y="129.9">8D_key</text>
<text x="128.4" y="126.3">KEY_:</text>
<text x="128.5" y="129.9">8D_key</text>
<text x="154.9" y="126.3">KEY_]</text>
<text x="154.9" y="129.9">8D_key</text>
<text x="181.3" y="126.3">KEY_9</text>
<text x="181.4" y="129.9">8D_key</text>
<text x="207.8" y="126.3">KEY_[</text>
<text x="207.8" y="129.9">8D_key</text>
<text x="325.3" y="136.9">LED_G2</text>
<text x="324.8" y="140.4">TJ-L257SSGHKMCGSFLC7K-A5</text>
<text x="436.4" y="141.6">HDR-M-2.54_1x10</text>
<text x="436.4" y="138.3">J1</text>
<text x="22.6" y="149.3">F3</text>
<text x="49" y="149.3">KEY_1</text>
<text x="75.5" y="149.3">X</text>
<text x="102" y="149.3">KEY_7</text>
<text x="128.4" y="149.3">V</text>
<text x="154.9" y="149.3">KEY_3</text>
<text x="181.3" y="149.3">N</text>
<text x="207.8" y="149.3">KEY_5</text>
<text x="22.6" y="152.8">8D_key</text>
<text x="49.1" y="152.8">8D_key</text>
<text x="75.6" y="152.8">8D_key</text>
<text x="102" y="152.8">8D_key</text>
<text x="128.5" y="152.8">8D_key</text>
<text x="154.9" y="152.8">8D_key</text>
<text x="181.4" y="152.8">8D_key</text>
<text x="207.8" y="152.8">8D_key</text>
<text x="313.6" y="165.3">R202</text>
<text x="324.4" y="167.5">TJ-L257SSGHKMCGSFLC7K-A5</text>
<text x="324.4" y="164.2">LED_G1</text>
<text x="22.6" y="174">F4</text>
<text x="49" y="174">ESC</text>
<text x="75.5" y="174">Q</text>
<text x="102" y="174">J</text>
<text x="128.4" y="174">F</text>
<text x="154.9" y="174">D</text>
<text x="181.3" y="174">T</text>
<text x="207.8" y="174">R</text>
<text x="313.6" y="168.6">470</text>
<text x="22.6" y="177.5">8D_key</text>
<text x="49.1" y="177.5">8D_key</text>
<text x="75.6" y="177.5">8D_key</text>
<text x="102" y="177.5">8D_key</text>
<text x="128.5" y="177.5">8D_key</text>
<text x="154.9" y="177.5">8D_key</text>
<text x="181.4" y="177.5">8D_key</text>
<text x="207.8" y="177.5">8D_key</text>
<text x="22.6" y="198.7">CTRL</text>
<text x="22.6" y="202.2">8D_key</text>
<text x="49" y="198.7">Z</text>
<text x="49.1" y="202.2">8D_key</text>
<text x="75.5" y="198.7">KEY_2</text>
<text x="75.6" y="202.2">8D_key</text>
<text x="102" y="198.7">M</text>
<text x="102" y="202.2">8D_key</text>
<text x="128.4" y="198.7">KEY_4</text>
<text x="128.5" y="202.2">8D_key</text>
<text x="154.9" y="198.7">C</text>
<text x="154.9" y="202.2">8D_key</text>
<text x="181.3" y="198.7">KEY_6</text>
<text x="181.4" y="202.2">8D_key</text>
<text x="207.8" y="198.7">B</text>
<text x="207.8" y="202.2">8D_key</text>
<text x="438.9" y="226.9">8D_key</text>
<text x="443.2" y="223.3">NMI</text>
<text x="326.4" y="239">RESET</text>
<text x="128.4" y="244.5">SPACE1</text>
<text x="324.3" y="242.7">TS-1037-A4B3-D2</text>
<text x="128.5" y="248">8D_key</text>
<text x="128.4" y="265.7">SPACE2</text>
<text x="128.5" y="269.2">8D_key</text>
<text x="233" y="267.5">J3</text>
<text x="244.8" y="267.5">HDR-M-2.54_1x15</text>
</g>
<g font-size="3.2" fill="#00f">
<text x="96" y="36.1">S1</text>
<text x="101.2" y="50.2">S2</text>
<text x="269.4" y="94.8">1</text>
<text x="269.4" y="98.4">2</text>
<text x="269.4" y="101.9">3</text>
<text x="272.9" y="96.6">Y4</text>
<text x="272.9" y="100.1">Y6</text>
<text x="287.5" y="100.1">Y2</text>
<text x="293" y="101.9">14</text>
<text x="293" y="98.4">15</text>
<text x="269.4" y="105.4">4</text>
<text x="272.9" y="103.6">Z</text>
<text x="272.9" y="107.2">Y7</text>
<text x="287.5" y="107.2">Y0</text>
<text x="287.5" y="103.6">Y1</text>
<text x="293" y="105.4">13</text>
<text x="269.4" y="108.9">5</text>
<text x="269.4" y="112.5">6</text>
<text x="272.9" y="110.7">Y5</text>
<text x="287.5" y="110.7">Y3</text>
<text x="293" y="112.5">11</text>
<text x="293" y="108.9">12</text>
<text x="269.4" y="116">7</text>
<text x="272.9" y="114.2">E</text>
<text x="272.9" y="117.8">VEE</text>
<text x="287.3" y="117.8">S1</text>
<text x="287.3" y="114.2">S0</text>
<text x="293" y="119.5">9</text>
<text x="293" y="116">10</text>
<text x="287.3" y="121.3">S2</text>
<text x="143.6" y="249.5">S1</text>
<text x="327.8" y="246.5">2</text>
<text x="327.8" y="250">3</text>
<text x="336.9" y="246.5">1</text>
<text x="336.9" y="250">4</text>
<text x="336.9" y="253.6">5</text>
<text x="123" y="260.1">S2</text>
</g>
<g font-size="3.2" fill="#f00">
<text x="293" y="94.8">16</text>
<text x="284.9" y="96.6">VCC</text>
</g>
<g font-size="3.2">
<text x="269.4" y="119.5">8</text>
<text x="272.9" y="121.3">GND</text>
<text x="401.8" y="141.1" transform="rotate(-90 401.8 141.1)">10</text>
<text x="405.3" y="139.1" transform="rotate(-90 405.3 139.1)">9</text>
<text x="408.9" y="139.1" transform="rotate(-90 408.9 139.1)">8</text>
<text x="412.4" y="139.1" transform="rotate(-90 412.4 139.1)">7</text>
<text x="415.9" y="139.1" transform="rotate(-90 415.9 139.1)">6</text>
<text x="419.5" y="139.1" transform="rotate(-90 419.5 139.1)">5</text>
<text x="423" y="139.1" transform="rotate(-90 423 139.1)">4</text>
<text x="426.5" y="139.1" transform="rotate(-90 426.5 139.1)">3</text>
<text x="430" y="139.1" transform="rotate(-90 430 139.1)">2</text>
<text x="433.6" y="139.1" transform="rotate(-90 433.6 139.1)">1</text>
<text x="220.1" y="259" transform="rotate(-90 220.1 259)">1</text>
<text x="223.7" y="259" transform="rotate(-90 223.7 259)">2</text>
<text x="227.2" y="259" transform="rotate(-90 227.2 259)">3</text>
<text x="230.7" y="259" transform="rotate(-90 230.7 259)">4</text>
<text x="234.2" y="259" transform="rotate(-90 234.2 259)">5</text>
<text x="237.8" y="259" transform="rotate(-90 237.8 259)">6</text>
<text x="241.3" y="259" transform="rotate(-90 241.3 259)">7</text>
<text x="244.8" y="259" transform="rotate(-90 244.8 259)">8</text>
<text x="248.4" y="259" transform="rotate(-90 248.4 259)">9</text>
<text x="251.9" y="261" transform="rotate(-90 251.9 261)">10</text>
<text x="255.4" y="261" transform="rotate(-90 255.4 261)">11</text>
<text x="258.9" y="261" transform="rotate(-90 258.9 261)">12</text>
<text x="262.5" y="261" transform="rotate(-90 262.5 261)">13</text>
<text x="266" y="261" transform="rotate(-90 266 261)">14</text>
<text x="269.9" y="261.1" transform="rotate(-90 269.9 261.1)">15</text>
</g>
</svg>
